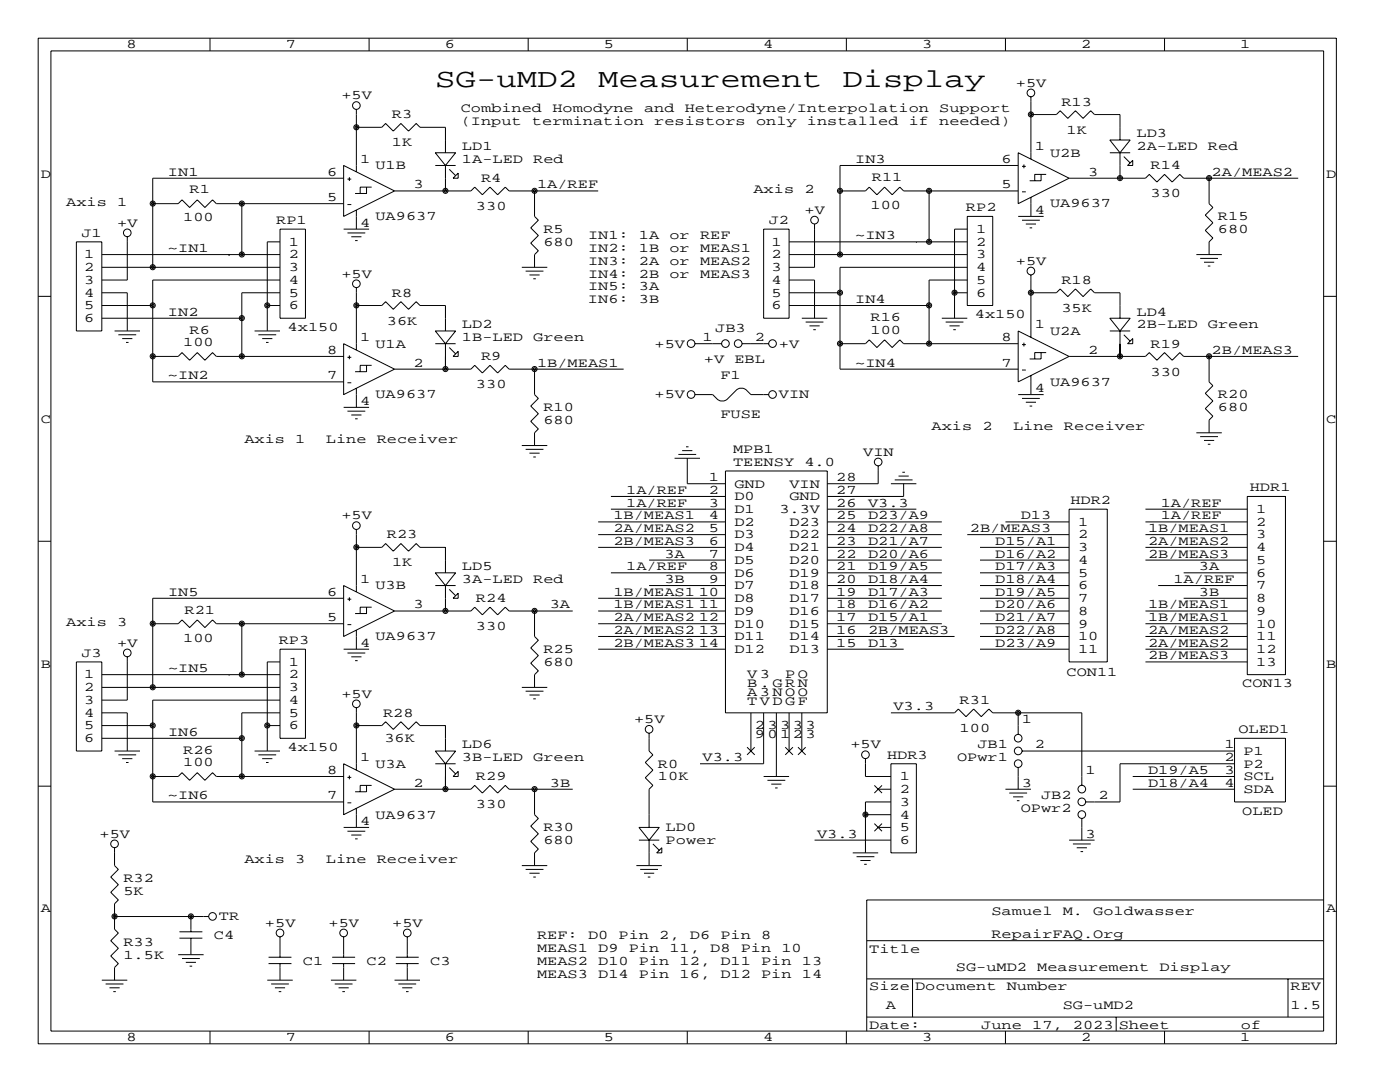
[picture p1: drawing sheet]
<svg xmlns="http://www.w3.org/2000/svg" width="279mm" height="216mm" viewBox="0 0 279 216" stroke-linecap="round" stroke-linejoin="round" font-family="sans-serif">
<g fill="none" stroke="#000" stroke-width=".2">
<path d="M7.6 7.6h259.1v200.7h-259.1zM10.2 10.2h254v195.5h-254zM41.9 7.6v2.6M73.7 7.6v2.6M105.4 7.6v2.6M137.2 7.6v2.6M168.9 7.6v2.6M200.7 7.6v2.6M205.7 19.3v12.4M232.4 7.6v2.6M68.6 35.6h-38.1v17.7M68.6 33l10.1 5.1-10.1 5.1z"/>
<path d="M69.3 35.7h.8M69.7 35.4v.7M71.1 25.4h5.1l.8-.8 1.5 1.6 1.5-1.6 1.5 1.6 1.6-1.6 .7 .8h5.1v5.1M71.1 21.8v12.5M73.2 37.3v1.3h-2.3M74.2 37.3h-2.3v1.3M78.7 38.1h15.3l.7-.8 1.6 1.6 1.5-1.6 1.5 1.6 1.5-1.6 .8 .8h17.8M86.9 33h4M86.9 30.5h4l-2 2.5zM88.9 33v5.1M89.7 33.8l1.2 1.3M91.4 34.5v1.1h-1z"/>
<path d="M106.7 38.1v5.1l.7 .7-1.5 1.6 1.5 1.5-1.5 1.5 1.5 1.5-.7 .8v2.5M167.6 38.1h5.1l.8-.8 1.5 1.6 1.5-1.6 1.6 1.6 1.5-1.6 .7 .8h22.9M185.4 38.1v10.2M203.2 30.5l10.2 5.1-10.2 5zM203.2 33h-35.6v17.8M204 33.2h.7M204 38.3h.7M204.3 32.8v.8M205.7 39.4v3.8M205.7 22.9h5.1l.8-.8 1.5 1.5 1.5-1.5 1.6 1.5 1.5-1.5 .7 .8h5.1v5M207.8 34.8v1.3h-2.3M208.8 34.8h-2.3v1.3"/>
<path d="M213.4 35.6h15.2l.8-.8 1.5 1.5 1.5-1.5 1.5 1.5 1.6-1.5 .7 .8h22.9M221.5 27.9h4.1l-2.1 2.6zM221.5 30.5h4.1M223.5 30.5v5.1M224.3 31.2l1.3 1.3M225 33l1.1-1v1zM241.3 35.6v5l.8 .8-1.6 1.5 1.6 1.5-1.6 1.6 1.6 1.5-.8 .8v2.5M7.6 59.1h2.6M15.2 48.3h5.1v17.7h-5.1zM20.3 50.8h35.6M20.3 53.3h35.6M20.3 58.4h5.1v7.6"/>
<path d="M25.4 47.2v8.7h-5.1M30.5 40.6h5.1l.7-.7 1.5 1.5 1.6-1.5 1.5 1.5 1.5-1.5 .8 .7h25.4M45.7 50.8h.1M48.3 40.6v10.2M55.9 45.7h5.1v17.8h-5.1zM55.9 48.3h-2.6v17.7M55.9 55.9h-25.4v20.3h38.1M55.9 58.4h-7.6v12.7M68.6 45.7h5.1M69.3 40.8h.8M69.3 46.5h3.6M70.1 47.2h2"/>
<path d="M70.9 48h.5M71.1 41.9v3.8M71.1 57.4v12.4M104.1 53.3h5.1M104.9 54.1h3.6M105.7 54.9h2M106.4 55.6h.5M152.4 45.7h5.1v17.8h-5.1zM157.5 50.8h35.5M157.5 55.9h5.1v7.6M157.5 48.3h35.5M157.5 58.4h10.1"/>
<path d="M162.6 44.7v8.6h-5.1M182.9 48.3h.1M190.5 58.4h2.5M193 43.2h5.1v17.8h-5.1zM193 45.7h-2.5v17.8M193 53.3h-25.4v20.4h35.6M193 55.9h-7.6v12.7M203.2 43.2h5.1M204 43.9h3.5M204.7 44.7h2.1M205.5 45.5h.5M205.7 54.9v12.4"/>
<path d="M205.7 58.4h5.1l.8-.7 1.5 1.5 1.5-1.5 1.6 1.5 1.5-1.5 .7 .7h5.1v5.1M238.8 50.8h5M239.5 51.6h3.6M240.3 52.3h2M241 53.1h.6M264.2 59.1h2.5M20.3 61h10.2M20.3 63.5h28M22.9 66h5M23.6 66.8h3.6M24.4 67.6h2M25.1 68.3h.6"/>
<path d="M30.5 71.1h5.1l.7-.7 1.5 1.5 1.6-1.5 1.5 1.5 1.5-1.5 .8 .7h25.4M50.8 66h5.1M51.6 66.8h3.5M52.3 67.6h2.1M53.1 68.3h.5M53.3 61h2.6M68.6 68.6l10.1 5.1-10.1 5zM69.3 71.3h.8M69.3 76.4h.8M69.7 70.9v.8M71.1 61h5.1l.8-.8 1.5 1.5 1.5-1.5 1.5 1.5 1.6-1.5 .7 .8h5.1v5M71.1 77.5v3.8"/>
<path d="M73.2 72.9v1.3h-2.3M74.2 72.9h-2.3v1.3M78.7 73.7h15.3l.7-.8 1.6 1.5 1.5-1.5 1.5 1.5 1.5-1.5 .8 .8h22.9M86.9 66h4l-2 2.6zM86.9 68.6h4M88.9 68.6v5.1M89.7 69.3l1.2 1.3M91.4 70.1v1h-1zM106.7 73.7v5l.7 .8-1.5 1.5 1.5 1.5-1.5 1.6 1.5 1.5-.7 .8v2.5M138.7 68.6h5.3M138.7 78.7h3.5l1.1 1.1 .5 .2h.7l.5-.2 2.1-2.1 .5-.2h.7l.5 .2 1.1 1h3.5M148.1 68.6h5.3"/>
<path d="M157.5 61h27.9M160 63.5h5.1M160.8 64.3h3.5M161.5 65h2.1M162.3 65.8h.5M167.6 68.6h5.1l.8-.8 1.5 1.5 1.5-1.5 1.6 1.5 1.5-1.5 .7 .8h22.9M188 63.5h5M188.7 64.3h3.6M189.5 65h2M190.2 65.8h.6M203.2 66l10.2 5.1-10.2 5.1zM203.2 78.7h5.1"/>
<path d="M204 79.5h3.5M204 68.8h.7M204 73.8h.7M204.3 68.4v.7M205.7 74.9v3.8M207.8 70.4v1.2h-2.3M208.8 70.4h-2.3v1.2M213.4 71.1h15.2l.8-.7 1.5 1.5 1.5-1.5 1.5 1.5 1.6-1.5 .7 .7h22.9M221.5 63.5h4.1l-2.1 2.5zM221.5 66h4.1M223.5 66v5.1M224.3 66.8l1.3 1.3"/>
<path d="M225 68.6l1.1-1v1zM241.3 71.1v5.1l.8 .8-1.6 1.5 1.6 1.5-1.6 1.5 1.6 1.6-.8 .7v2.6M68.6 81.3h5.1M69.3 82h3.6M70.1 82.8h2M70.9 83.6h.5M104.1 88.9h5.1M104.9 89.7h3.6M105.7 90.4h2M106.4 91.2h.5M121.9 99.1h22.9M134.6 91.4h5.1"/>
<path d="M135.4 90.7h3.5M136.1 89.9h2.1M136.9 89.2h.5M137.2 91.4v5.1h7.6M144.8 94h20.3v48.2h-20.3zM175.3 93v3.5h-10.2M177.8 96.5h5.1M178.6 95.8h3.5M179.3 95h2.1M180.1 94.2h.5M180.3 96.5v2.6h-15.2M204.7 80.3h2.1"/>
<path d="M205.5 81h.5M238.8 86.4h5M239.5 87.1h3.6M240.3 87.9h2M241 88.6h.6M248.9 99.1h7.6v35.5h-7.6zM7.6 108h2.6M68.6 116.8l10.1 5.1-10.1 5.1zM68.6 119.4h-38.1v17.8M69.3 119.6h.8M69.7 119.2v.7M71.1 109.2h5.1l.8-.7 1.5 1.5 1.5-1.5 1.5 1.5 1.6-1.5 .7 .7h5.1v5.1"/>
<path d="M71.1 105.7v12.4M86.9 114.3h4l-2 2.5zM86.9 116.8h4M88.9 116.8v5.1M89.7 117.6l1.2 1.3M91.4 118.4v1h-1zM119.4 119.4h25.4M119.4 104.1h25.4M119.4 106.7h25.4M119.4 109.2h25.4M121.9 101.6h22.9M121.9 114.3h22.9"/>
<path d="M129.5 116.8h15.3M129.5 111.8h15.3M165.1 101.6h17.8M165.1 119.4h22.9M165.1 114.3h22.9M165.1 116.8h22.9M165.1 104.1h22.9M165.1 106.7h22.9M165.1 109.2h22.9M165.1 111.8h22.9M193 106.7h20.4M195.6 119.4h17.8"/>
<path d="M195.6 114.3h17.8M195.6 116.8h17.8M195.6 109.2h17.8M195.6 111.8h17.8M200.7 104.1h12.7M213.4 101.6h7.6v30.5h-7.6zM228.6 101.6h20.3M228.6 104.1h20.3M228.6 106.7h20.3M228.6 109.2h20.3M228.6 111.8h20.3M231.1 116.8h17.8"/>
<path d="M236.2 119.4h12.7M236.2 114.3h12.7M264.2 108h2.5M15.2 132.1h5.1v17.8h-5.1zM20.3 134.6h35.6M20.3 137.2h35.6M25.4 131.1v8.6h-5.1M30.5 124.5h5.1l.7-.8 1.5 1.5 1.6-1.5 1.5 1.5 1.5-1.5 .8 .8h25.4M45.7 134.6h.1M48.3 124.5v10.1M55.9 129.5h5.1v17.8h-5.1zM55.9 132.1h-2.6v17.8"/>
<path d="M55.9 139.7h-25.4v20.3h38.1M68.6 129.5h5.1M69.3 130.3h3.6M69.3 124.6h.8M70.1 131.1h2M70.9 131.8h.5M71.1 125.7v3.8M73.2 121.2v1.2h-2.3M74.2 121.2h-2.3v1.2M78.7 121.9h15.3l.7-.7 1.6 1.5 1.5-1.5 1.5 1.5 1.5-1.5 .8 .7h12.7M104.1 137.2h5.1M104.9 137.9h3.6"/>
<path d="M105.7 138.7h2M106.4 139.4h.5M106.7 121.9v5.1l.7 .8-1.5 1.5 1.5 1.5-1.5 1.5 1.5 1.6-.7 .7v2.6M119.4 129.5h25.4M119.4 121.9h25.4M119.4 124.5h25.4M119.4 127h25.4M165.1 129.5h15.2M165.1 121.9h22.9M165.1 124.5h22.9M165.1 127h25.4M195.6 129.5h17.8"/>
<path d="M195.6 121.9h17.8M195.6 124.5h17.8M195.6 127h17.8M228.6 132.1h20.3M228.6 129.5h20.3M228.6 121.9h20.3M228.6 124.5h20.3M228.6 127h20.3M7.6 156.9h2.6M20.3 142.2h5.1v7.7M20.3 147.3h28M20.3 144.8h10.2"/>
<path d="M22.9 149.9h5M23.6 150.6h3.6M24.4 151.4h2M25.1 152.1h.6M30.5 154.9h5.1l.7-.7 1.5 1.5 1.6-1.5 1.5 1.5 1.5-1.5 .8 .7h25.4M50.8 149.9h5.1M51.6 150.6h3.5M52.3 151.4h2.1M53.1 152.1h.5M53.3 144.8h2.6M55.9 142.2h-7.6v12.7M68.6 152.4l10.1 5.1-10.1 5.1z"/>
<path d="M69.3 155.1h.8M69.7 154.7v.8M71.1 144.8h5.1l.8-.8 1.5 1.5 1.5-1.5 1.5 1.5 1.6-1.5 .7 .8h5.1v5.1M71.1 141.2v12.5M73.2 156.7v1.3h-2.3M74.2 156.7h-2.3v1.3M78.7 157.5h15.3l.7-.8 1.6 1.5 1.5-1.5 1.5 1.5 1.5-1.5 .8 .8h12.7M86.9 149.9h4l-2 2.5zM86.9 152.4h4M88.9 152.4v5.1M89.7 153.2l1.2 1.2M91.4 153.9v1h-1z"/>
<path d="M106.7 157.5v5.1l.7 .7-1.5 1.5 1.5 1.6-1.5 1.5 1.5 1.5-.7 .8v2.5M129.5 146.3v3.6l.8 .7-1.5 1.5 1.5 1.6-1.5 1.5 1.5 1.5-.8 .8v7.6M149.1 149.1l1.5 1.5M149.9 142.2v7.7M150.6 149.1l-1.5 1.5M152.4 142.2v10.2h-12.7M152.4 154.9h5.1M153.2 155.7h3.5M153.9 156.5h2.1M154.7 157.2h.5M154.9 142.2v12.7M156.7 149.1l1.5 1.5"/>
<path d="M157.5 142.2v7.7M158.2 149.1l-1.5 1.5M159.3 149.1l1.5 1.5M160 142.2v7.7M160.8 149.1l-1.5 1.5M172.7 151.4v3.5h5.1M174.5 156.7l1.5 1.5M175.3 157.5h2.5M176 156.7l-1.5 1.5M177.8 142.2h12.7l.8-.7 1.5 1.5 1.5-1.5 1.5 1.5 1.6-1.5 .7 .7h17.8v14.5M177.8 152.4h5.1v17.8h-5.1zM200.7 157.5h5"/>
<path d="M201.4 158.2h3.6M202.2 159h2M202.9 159.8h.6M203.2 142.2v4.4M203.2 153.2v4.3M204 149.9h42.4M226.1 154.9h20.3M226.1 157.5h20.3M246.4 152.4h-22.9v7.6h-6.8M246.4 147.3h10.1v12.7h-10.1zM264.2 156.9h2.5M22.9 169.2v3.5l.7 .8-1.5 1.5 1.5 1.5-1.5 1.6 1.5 1.5-.7 .7v5.1l.7 .8-1.5 1.5 1.5 1.5-1.5 1.6 1.5 1.5-.7 .7v2.6"/>
<path d="M68.6 165.1h5.1M69.3 160.2h.8M69.3 165.9h3.6M70.1 166.6h2M70.9 167.4h.5M71.1 161.3v3.8M104.1 172.7h5.1M104.9 173.5h3.6M105.7 174.2h2M106.4 175h.5M127 172.7h5.1M127.5 165.1h4.1l-2.1 2.5z"/>
<path d="M127.5 167.6h4.1M127.8 173.5h3.5M128.5 174.2h2.1M129.3 175h.5M129.5 167.6v5.1M130.3 168.4l1.3 1.3M132.1 169.2v1h-1zM162.6 167.6h15.2M170.2 170.2h5.1M170.9 170.9h3.6M171.7 171.7h2M172.5 172.5h.5"/>
<path d="M172.7 162.6h5.1M174.5 164.3l1.5 1.6M175.3 165.1h2.5M176 164.3l-1.5 1.6M177.8 160h-5.1v10.2M213.4 167.6h5M214.1 168.4h3.6M214.9 169.2h2M215.6 169.9h.6M215.9 163.3v4.3M264.2 179.6h-91.2v26.1M20.3 195.6h5.1"/>
<path d="M21.1 196.3h3.5M21.8 197.1h2.1M22.6 197.9h.5M22.9 182.9h18.8M35.6 190.5h5M35.8 187.2h4.6M35.8 185.9h4.6M36.3 191.3h3.6M37.1 192h2M37.8 192.8h.6M38.1 182.9v3M38.1 187.2v3.3"/>
<path d="M53.3 195.6h5.1M53.6 192.3h4.6M53.6 191h4.6M54.1 196.3h3.6M54.9 197.1h2M55.6 197.9h.5M55.9 186.9v4.1M55.9 192.3v3.3M66 195.6h5.1M66.3 192.3h4.6M66.3 191h4.6M66.8 196.3h3.6"/>
<path d="M67.6 197.1h2M68.3 197.9h.5M68.6 186.9v4.1M68.6 192.3v3.3M78.7 195.6h5.1M79 192.3h4.6M79 191h4.6M79.5 196.3h3.6M80.3 197.1h2M81 197.9h.5M81.3 186.9v4.1M81.3 192.3v3.3"/>
<path d="M173 195.3h91.2M173 187.7h91.2M182.1 195.3v7.6M257 195.3v7.6M41.9 205.7v2.6M73.7 205.7v2.6M105.4 205.7v2.6M137.2 205.7v2.6M168.9 205.7v2.6M173 202.9h91.2M200.7 205.7v2.6M222.8 202.9v2.8"/>
<path d="M232.4 205.7v2.6"/>
<circle cx="205.7" cy="18.5" r=".76"/>
<circle cx="71.1" cy="25.4" r=".51"/>
<circle cx="71.1" cy="21.1" r=".76"/>
<circle cx="71.1" cy="25.4" r=".25"/>
<circle cx="88.9" cy="38.1" r=".51"/>
<circle cx="88.9" cy="38.1" r=".25"/>
<circle cx="106.7" cy="38.1" r=".51"/>
<circle cx="106.7" cy="38.1" r=".25"/>
<circle cx="167.6" cy="38.1" r=".51"/>
<circle cx="167.6" cy="38.1" r=".25"/>
<circle cx="185.4" cy="38.1" r=".51"/>
<circle cx="185.4" cy="38.1" r=".25"/>
<circle cx="205.7" cy="22.8" r=".51"/>
<circle cx="205.7" cy="22.8" r=".25"/>
<circle cx="223.5" cy="35.5" r=".51"/>
<circle cx="223.5" cy="35.5" r=".25"/>
<circle cx="241.3" cy="35.5" r=".51"/>
<circle cx="241.3" cy="35.5" r=".25"/>
<circle cx="25.4" cy="46.5" r=".76"/>
<circle cx="30.5" cy="53.3" r=".51"/>
<circle cx="30.5" cy="40.6" r=".51"/>
<circle cx="30.5" cy="53.3" r=".25"/>
<circle cx="30.5" cy="40.6" r=".25"/>
<circle cx="48.3" cy="50.8" r=".51"/>
<circle cx="48.3" cy="40.6" r=".51"/>
<circle cx="48.3" cy="50.8" r=".25"/>
<circle cx="48.3" cy="40.6" r=".25"/>
<circle cx="71.1" cy="56.6" r=".76"/>
<circle cx="162.6" cy="43.9" r=".76"/>
<circle cx="167.6" cy="50.8" r=".51"/>
<circle cx="167.6" cy="58.4" r=".51"/>
<circle cx="167.6" cy="50.8" r=".25"/>
<circle cx="167.6" cy="58.4" r=".25"/>
<circle cx="185.4" cy="48.2" r=".51"/>
<circle cx="185.4" cy="48.2" r=".25"/>
<circle cx="190.5" cy="58.4" r=".51"/>
<circle cx="190.5" cy="58.4" r=".25"/>
<circle cx="205.7" cy="58.4" r=".51"/>
<circle cx="205.7" cy="54.1" r=".76"/>
<circle cx="205.7" cy="58.4" r=".25"/>
<circle cx="30.5" cy="71.1" r=".51"/>
<circle cx="30.5" cy="60.9" r=".51"/>
<circle cx="30.5" cy="60.9" r=".25"/>
<circle cx="30.5" cy="71.1" r=".25"/>
<circle cx="48.3" cy="63.5" r=".51"/>
<circle cx="48.3" cy="71.1" r=".51"/>
<circle cx="48.3" cy="63.5" r=".25"/>
<circle cx="48.3" cy="71.1" r=".25"/>
<circle cx="53.3" cy="60.9" r=".51"/>
<circle cx="53.3" cy="60.9" r=".25"/>
<circle cx="71.1" cy="60.9" r=".51"/>
<circle cx="71.1" cy="60.9" r=".25"/>
<circle cx="88.9" cy="73.6" r=".51"/>
<circle cx="88.9" cy="73.6" r=".25"/>
<circle cx="106.7" cy="73.6" r=".51"/>
<circle cx="106.7" cy="73.6" r=".25"/>
<circle cx="137.9" cy="78.7" r=".76"/>
<circle cx="137.9" cy="68.6" r=".76"/>
<circle cx="144.8" cy="68.6" r=".76"/>
<circle cx="147.3" cy="68.6" r=".76"/>
<circle cx="154.2" cy="78.7" r=".76"/>
<circle cx="154.2" cy="68.6" r=".76"/>
<circle cx="167.6" cy="68.6" r=".51"/>
<circle cx="167.6" cy="68.6" r=".25"/>
<circle cx="185.4" cy="68.6" r=".51"/>
<circle cx="185.4" cy="60.9" r=".51"/>
<circle cx="185.4" cy="68.6" r=".25"/>
<circle cx="185.4" cy="60.9" r=".25"/>
<circle cx="223.5" cy="71.1" r=".51"/>
<circle cx="223.5" cy="71.1" r=".25"/>
<circle cx="241.3" cy="71.1" r=".51"/>
<circle cx="241.3" cy="71.1" r=".25"/>
<circle cx="175.3" cy="92.2" r=".76"/>
<circle cx="71.1" cy="109.2" r=".51"/>
<circle cx="71.1" cy="104.9" r=".76"/>
<circle cx="71.1" cy="109.2" r=".25"/>
<circle cx="25.4" cy="130.3" r=".76"/>
<circle cx="30.5" cy="137.1" r=".51"/>
<circle cx="30.5" cy="124.4" r=".51"/>
<circle cx="30.5" cy="137.1" r=".25"/>
<circle cx="30.5" cy="124.4" r=".25"/>
<circle cx="48.3" cy="134.6" r=".51"/>
<circle cx="48.3" cy="124.4" r=".51"/>
<circle cx="48.3" cy="134.6" r=".25"/>
<circle cx="48.3" cy="124.4" r=".25"/>
<circle cx="88.9" cy="121.9" r=".51"/>
<circle cx="88.9" cy="121.9" r=".25"/>
<circle cx="106.7" cy="121.9" r=".51"/>
<circle cx="106.7" cy="121.9" r=".25"/>
<circle cx="30.5" cy="144.8" r=".51"/>
<circle cx="30.5" cy="154.9" r=".51"/>
<circle cx="30.5" cy="144.8" r=".25"/>
<circle cx="30.5" cy="154.9" r=".25"/>
<circle cx="48.3" cy="147.3" r=".51"/>
<circle cx="48.3" cy="154.9" r=".51"/>
<circle cx="48.3" cy="147.3" r=".25"/>
<circle cx="48.3" cy="154.9" r=".25"/>
<circle cx="53.3" cy="144.8" r=".51"/>
<circle cx="53.3" cy="144.8" r=".25"/>
<circle cx="71.1" cy="144.8" r=".51"/>
<circle cx="71.1" cy="140.4" r=".76"/>
<circle cx="71.1" cy="144.8" r=".25"/>
<circle cx="88.9" cy="157.5" r=".51"/>
<circle cx="88.9" cy="157.5" r=".25"/>
<circle cx="106.7" cy="157.5" r=".51"/>
<circle cx="106.7" cy="157.5" r=".25"/>
<circle cx="129.5" cy="145.5" r=".76"/>
<circle cx="172.7" cy="150.6" r=".76"/>
<circle cx="203.2" cy="142.2" r=".51"/>
<circle cx="203.2" cy="149.8" r=".76"/>
<circle cx="203.2" cy="147.3" r=".76"/>
<circle cx="203.2" cy="152.4" r=".76"/>
<circle cx="203.2" cy="142.2" r=".25"/>
<circle cx="215.9" cy="157.5" r=".76"/>
<circle cx="215.9" cy="160" r=".76"/>
<circle cx="22.9" cy="168.4" r=".76"/>
<circle cx="172.7" cy="162.5" r=".51"/>
<circle cx="172.7" cy="162.5" r=".25"/>
<circle cx="215.9" cy="162.5" r=".76"/>
<circle cx="22.9" cy="182.9" r=".51"/>
<circle cx="22.9" cy="182.9" r=".25"/>
<circle cx="38.1" cy="182.9" r=".51"/>
<circle cx="38.1" cy="182.9" r=".25"/>
<circle cx="42.4" cy="182.9" r=".76"/>
<circle cx="55.9" cy="186.2" r=".76"/>
<circle cx="68.6" cy="186.2" r=".76"/>
<circle cx="81.3" cy="186.2" r=".76"/>
</g>
<g font-size="5.3">
<text x="86.9" y="17.3">SG-uMD2</text>
<text x="119.4" y="17.3">Measurement</text>
<text x="168.1" y="17.3">Display</text>
</g>
<g font-size="2.6">
<text x="25.3" y="9.7">8</text>
<text x="57" y="9.7">7</text>
<text x="88.8" y="9.7">6</text>
<text x="120.5" y="9.7">5</text>
<text x="152.3" y="9.7">4</text>
<text x="184" y="9.7">3</text>
<text x="215.8" y="9.7">2</text>
<text x="247.5" y="9.7">1</text>
<text x="202.7" y="17.3">+5V</text>
<text x="68.1" y="19.8">+5V</text>
<text x="78.2" y="23.6">R3</text>
<text x="91.9" y="22.4">Combined</text>
<text x="110.2" y="22.4">Homodyne</text>
<text x="128.5" y="22.4">and</text>
<text x="136.7" y="22.4">Heterodyne/Interpolation</text>
<text x="187.5" y="22.4">Support</text>
<text x="211.8" y="21.1">R13</text>
<text x="78.2" y="29.2">1K</text>
<text x="91.9" y="24.9">(Input</text>
<text x="92.2" y="30">LD1</text>
<text x="106.2" y="24.9">termination</text>
<text x="130.6" y="24.9">resistors</text>
<text x="150.9" y="24.9">only</text>
<text x="161" y="24.9">installed</text>
<text x="181.4" y="24.9">if</text>
<text x="187.5" y="24.9">needed)</text>
<text x="206.5" y="30">1</text>
<text x="212.9" y="26.7">1K</text>
<text x="226.8" y="27.4">LD3</text>
<text x="226.8" y="30">2A-LED</text>
<text x="241" y="30">Red</text>
<text x="8.1" y="35.5">D</text>
<text x="33.5" y="35.1">IN1</text>
<text x="65.3" y="35.1">6</text>
<text x="71.9" y="32.5">1</text>
<text x="74.9" y="33.8">U1B</text>
<text x="92.2" y="32.5">1A-LED</text>
<text x="106.4" y="32.5">Red</text>
<text x="170.7" y="32.5">IN3</text>
<text x="199.9" y="32.5">6</text>
<text x="209.5" y="31.2">U2B</text>
<text x="217.2" y="35.1">3</text>
<text x="229.6" y="33.8">R14</text>
<text x="241.8" y="35.1">2A/MEAS2</text>
<text x="264.7" y="35.5">D</text>
<text x="13.2" y="41.1">Axis</text>
<text x="23.4" y="41.1">1</text>
<text x="37.8" y="38.6">R1</text>
<text x="65.3" y="40.1">5</text>
<text x="82.5" y="37.6">3</text>
<text x="95" y="41.9">330</text>
<text x="96" y="36.3">R4</text>
<text x="107.2" y="37.6">1A/REF</text>
<text x="150.4" y="38.6">Axis</text>
<text x="160.5" y="38.6">2</text>
<text x="173.7" y="41.7">100</text>
<text x="174" y="36.1">R11</text>
<text x="199.9" y="37.6">5</text>
<text x="209.5" y="41.4">UA9637</text>
<text x="229.6" y="39.4">330</text>
<text x="16.3" y="47.2">J1</text>
<text x="23.4" y="45.2">+V</text>
<text x="36.6" y="44.2">100</text>
<text x="55.1" y="44.7">RP1</text>
<text x="71.9" y="45.2">4</text>
<text x="74.9" y="43.9">UA9637</text>
<text x="108.5" y="46.5">R5</text>
<text x="117.3" y="47.8">IN1:</text>
<text x="127.5" y="47.8">1A</text>
<text x="133.6" y="47.8">or</text>
<text x="139.7" y="47.8">REF</text>
<text x="153.4" y="44.7">J2</text>
<text x="160.6" y="42.7">+V</text>
<text x="170.7" y="47.8">~IN3</text>
<text x="192.8" y="42.2">RP2</text>
<text x="194.8" y="46.5">1</text>
<text x="206.5" y="42.7">4</text>
<text x="243.1" y="43.9">R15</text>
<text x="243.1" y="46.5">680</text>
<text x="16.8" y="51.6">1</text>
<text x="33.5" y="50.3">~IN1</text>
<text x="57.7" y="49">1</text>
<text x="57.7" y="51.6">2</text>
<text x="108.5" y="49">680</text>
<text x="117.3" y="52.8">IN3:</text>
<text x="117.3" y="50.3">IN2:</text>
<text x="127.5" y="52.8">2A</text>
<text x="127.5" y="50.3">1B</text>
<text x="133.6" y="52.8">or</text>
<text x="133.6" y="50.3">or</text>
<text x="139.7" y="52.8">MEAS2</text>
<text x="139.7" y="50.3">MEAS1</text>
<text x="153.9" y="49">1</text>
<text x="153.9" y="51.6">2</text>
<text x="194.8" y="49">2</text>
<text x="194.8" y="51.6">3</text>
<text x="202.7" y="52.8">+5V</text>
<text x="16.8" y="54.1">2</text>
<text x="16.8" y="56.6">3</text>
<text x="16.8" y="59.2">4</text>
<text x="57.7" y="54.1">3</text>
<text x="57.7" y="56.6">4</text>
<text x="57.7" y="59.2">5</text>
<text x="68.1" y="55.4">+5V</text>
<text x="78.2" y="59.2">R8</text>
<text x="117.3" y="57.9">IN5:</text>
<text x="117.3" y="55.4">IN4:</text>
<text x="127.5" y="57.9">3A</text>
<text x="127.5" y="55.4">2B</text>
<text x="133.6" y="55.4">or</text>
<text x="139.7" y="55.4">MEAS3</text>
<text x="153.9" y="54.1">3</text>
<text x="153.9" y="56.6">4</text>
<text x="153.9" y="59.2">5</text>
<text x="194.8" y="54.1">4</text>
<text x="194.8" y="56.6">5</text>
<text x="194.8" y="59.2">6</text>
<text x="211.8" y="56.6">R18</text>
<text x="16.8" y="61.7">5</text>
<text x="16.8" y="64.3">6</text>
<text x="33.5" y="63">IN2</text>
<text x="57.7" y="61.7">6</text>
<text x="77.2" y="64.8">36K</text>
<text x="92.2" y="65.5">LD2</text>
<text x="117.3" y="60.5">IN6:</text>
<text x="127.5" y="60.5">3B</text>
<text x="153.9" y="61.7">6</text>
<text x="170.7" y="60.5">IN4</text>
<text x="173.7" y="64">R16</text>
<text x="194.6" y="63.5">4x150</text>
<text x="206.5" y="65.5">1</text>
<text x="211.8" y="62.2">35K</text>
<text x="226.8" y="63">LD4</text>
<text x="226.8" y="65.5">2B-LED</text>
<text x="241" y="65.5">Green</text>
<text x="36.6" y="69.1">100</text>
<text x="37.8" y="66.5">R6</text>
<text x="57.4" y="66">4x150</text>
<text x="65.3" y="70.6">8</text>
<text x="71.9" y="68.1">1</text>
<text x="74.9" y="69.3">U1A</text>
<text x="92.2" y="68.1">1B-LED</text>
<text x="96" y="71.9">R9</text>
<text x="106.4" y="68.1">Green</text>
<text x="130.6" y="69.3">+5V</text>
<text x="140.2" y="68.1">1</text>
<text x="142.7" y="66.3">JB3</text>
<text x="150.6" y="68.1">2</text>
<text x="155.4" y="69.3">+V</text>
<text x="173.7" y="66.5">100</text>
<text x="199.9" y="68.1">8</text>
<text x="209.5" y="66.8">U2A</text>
<text x="217.2" y="70.6">2</text>
<text x="229.6" y="69.3">R19</text>
<text x="241.8" y="70.6">2B/MEAS3</text>
<text x="33.5" y="75.7">~IN2</text>
<text x="65.3" y="75.7">7</text>
<text x="82.5" y="73.2">2</text>
<text x="95" y="77.5">330</text>
<text x="107.2" y="73.2">1B/MEAS1</text>
<text x="140.5" y="72.4">+V</text>
<text x="143.8" y="75.7">F1</text>
<text x="146.6" y="72.4">EBL</text>
<text x="170.7" y="73.2">~IN4</text>
<text x="199.9" y="73.2">7</text>
<text x="209.5" y="77">UA9637</text>
<text x="229.6" y="74.9">330</text>
<text x="71.9" y="80.8">4</text>
<text x="74.9" y="79.5">UA9637</text>
<text x="108.5" y="82">R10</text>
<text x="130.6" y="79.5">+5V</text>
<text x="143.8" y="83.3">FUSE</text>
<text x="155.4" y="79.5">VIN</text>
<text x="206.5" y="78.2">4</text>
<text x="243.1" y="79.5">R20</text>
<text x="243.1" y="82">680</text>
<text x="8.1" y="84.3">C</text>
<text x="48.8" y="88.4">Axis</text>
<text x="58.9" y="88.4">1</text>
<text x="65" y="88.4">Line</text>
<text x="75.2" y="88.4">Receiver</text>
<text x="108.5" y="84.6">680</text>
<text x="185.9" y="85.9">Axis</text>
<text x="196.1" y="85.9">2</text>
<text x="202.2" y="85.9">Line</text>
<text x="212.3" y="85.9">Receiver</text>
<text x="264.7" y="84.3">C</text>
<text x="146.3" y="90.4">MPB1</text>
<text x="146.3" y="93">TEENSY</text>
<text x="160.5" y="93">4.0</text>
<text x="172.3" y="90.9">VIN</text>
<text x="125" y="101.1">1A/REF</text>
<text x="125" y="98.6">1A/REF</text>
<text x="141.5" y="98.6">2</text>
<text x="141.5" y="96">1</text>
<text x="141.5" y="101.1">3</text>
<text x="146.6" y="99.8">D0</text>
<text x="146.6" y="97.3">GND</text>
<text x="157.6" y="99.8">GND</text>
<text x="157.6" y="97.3">VIN</text>
<text x="166.9" y="101.1">26</text>
<text x="166.9" y="98.6">27</text>
<text x="166.9" y="96">28</text>
<text x="173.2" y="101.1">V3.3</text>
<text x="213.6" y="100.6">HDR2</text>
<text x="231.6" y="101.1">1A/REF</text>
<text x="249.4" y="98">HDR1</text>
<text x="68.1" y="103.6">+5V</text>
<text x="77.2" y="107.4">R23</text>
<text x="122.4" y="103.6">1B/MEAS1</text>
<text x="122.4" y="106.2">2A/MEAS2</text>
<text x="141.5" y="103.6">4</text>
<text x="141.5" y="106.2">5</text>
<text x="146.6" y="102.4">D1</text>
<text x="146.6" y="104.9">D2</text>
<text x="146.6" y="107.4">D3</text>
<text x="155.5" y="102.4">3.3V</text>
<text x="157.6" y="107.4">D22</text>
<text x="157.6" y="104.9">D23</text>
<text x="166.9" y="106.2">24</text>
<text x="166.9" y="103.6">25</text>
<text x="173.2" y="106.2">D22/A8</text>
<text x="173.2" y="103.6">D23/A9</text>
<text x="193.5" y="106.2">2B/MEAS3</text>
<text x="203.7" y="103.6">D13</text>
<text x="215.1" y="104.9">1</text>
<text x="215.1" y="107.4">2</text>
<text x="229.1" y="106.2">1B/MEAS1</text>
<text x="231.6" y="103.6">1A/REF</text>
<text x="250.7" y="102.4">1</text>
<text x="250.7" y="104.9">2</text>
<text x="250.7" y="107.4">3</text>
<text x="78.2" y="113">1K</text>
<text x="92.2" y="113.8">LD5</text>
<text x="122.4" y="108.7">2B/MEAS3</text>
<text x="125" y="113.8">1A/REF</text>
<text x="132.6" y="111.3">3A</text>
<text x="141.5" y="108.7">6</text>
<text x="141.5" y="111.3">7</text>
<text x="141.5" y="113.8">8</text>
<text x="146.6" y="110">D4</text>
<text x="146.6" y="112.5">D5</text>
<text x="157.6" y="112.5">D20</text>
<text x="157.6" y="110">D21</text>
<text x="166.9" y="113.8">21</text>
<text x="166.9" y="111.3">22</text>
<text x="166.9" y="108.7">23</text>
<text x="173.2" y="113.8">D19/A5</text>
<text x="173.2" y="111.3">D20/A6</text>
<text x="173.2" y="108.7">D21/A7</text>
<text x="198.6" y="108.7">D15/A1</text>
<text x="198.6" y="111.3">D16/A2</text>
<text x="198.6" y="113.8">D17/A3</text>
<text x="215.1" y="110">3</text>
<text x="215.1" y="112.5">4</text>
<text x="229.1" y="111.3">2B/MEAS3</text>
<text x="229.1" y="108.7">2A/MEAS2</text>
<text x="239.3" y="113.8">3A</text>
<text x="250.7" y="110">4</text>
<text x="250.7" y="112.5">5</text>
<text x="33.5" y="118.9">IN5</text>
<text x="65.3" y="118.9">6</text>
<text x="71.9" y="116.3">1</text>
<text x="74.9" y="117.6">U3B</text>
<text x="92.2" y="116.3">3A-LED</text>
<text x="106.4" y="116.3">Red</text>
<text x="122.4" y="118.9">1B/MEAS1</text>
<text x="132.6" y="116.3">3B</text>
<text x="139.4" y="118.9">10</text>
<text x="141.5" y="116.3">9</text>
<text x="146.6" y="115.1">D6</text>
<text x="146.6" y="117.6">D7</text>
<text x="157.6" y="117.6">D18</text>
<text x="157.6" y="115.1">D19</text>
<text x="166.9" y="118.9">19</text>
<text x="166.9" y="116.3">20</text>
<text x="173.2" y="118.9">D17/A3</text>
<text x="173.2" y="116.3">D18/A4</text>
<text x="198.6" y="116.3">D18/A4</text>
<text x="198.6" y="118.9">D19/A5</text>
<text x="215.1" y="115.1">5</text>
<text x="215.1" y="117.6">6</text>
<text x="234.2" y="116.3">1A/REF</text>
<text x="239.3" y="118.9">3B</text>
<text x="250.7" y="115.1">6</text>
<text x="250.7" y="117.6">7</text>
<text x="13.2" y="125">Axis</text>
<text x="23.4" y="125">3</text>
<text x="36.8" y="122.4">R21</text>
<text x="65.3" y="124">5</text>
<text x="82.5" y="121.4">3</text>
<text x="95" y="120.1">R24</text>
<text x="95" y="125.7">330</text>
<text x="109.7" y="121.4">3A</text>
<text x="122.4" y="121.4">1B/MEAS1</text>
<text x="122.4" y="124">2A/MEAS2</text>
<text x="139.4" y="121.4">11</text>
<text x="139.4" y="124">12</text>
<text x="146.6" y="120.1">D8</text>
<text x="146.6" y="122.7">D9</text>
<text x="146.6" y="125.2">D10</text>
<text x="157.6" y="125.2">D15</text>
<text x="157.6" y="122.7">D16</text>
<text x="157.6" y="120.1">D17</text>
<text x="166.9" y="124">17</text>
<text x="166.9" y="121.4">18</text>
<text x="173.2" y="124">D15/A1</text>
<text x="173.2" y="121.4">D16/A2</text>
<text x="198.6" y="121.4">D20/A6</text>
<text x="198.6" y="124">D21/A7</text>
<text x="215.1" y="120.1">7</text>
<text x="215.1" y="122.7">8</text>
<text x="215.1" y="125.2">9</text>
<text x="229.1" y="124">1B/MEAS1</text>
<text x="229.1" y="121.4">1B/MEAS1</text>
<text x="250.7" y="120.1">8</text>
<text x="250.7" y="122.7">9</text>
<text x="250.7" y="125.2">10</text>
<text x="16.3" y="131.1">J3</text>
<text x="23.4" y="129">+V</text>
<text x="36.6" y="128">100</text>
<text x="55.6" y="128.5">RP3</text>
<text x="71.9" y="129">4</text>
<text x="74.9" y="127.8">UA9637</text>
<text x="108.5" y="130.3">R25</text>
<text x="122.4" y="129">2B/MEAS3</text>
<text x="122.4" y="126.5">2A/MEAS2</text>
<text x="139.4" y="126.5">13</text>
<text x="139.4" y="129">14</text>
<text x="146.6" y="127.8">D11</text>
<text x="146.6" y="130.3">D12</text>
<text x="157.6" y="127.8">D14</text>
<text x="157.6" y="130.3">D13</text>
<text x="166.9" y="126.5">16</text>
<text x="166.9" y="129">15</text>
<text x="173.2" y="129">D13</text>
<text x="173.2" y="126.5">2B/MEAS3</text>
<text x="198.6" y="126.5">D22/A8</text>
<text x="198.6" y="129">D23/A9</text>
<text x="215.1" y="127.8">10</text>
<text x="215.1" y="130.3">11</text>
<text x="229.1" y="126.5">2A/MEAS2</text>
<text x="229.1" y="129">2A/MEAS2</text>
<text x="229.1" y="131.6">2B/MEAS3</text>
<text x="250.7" y="127.8">11</text>
<text x="250.7" y="130.3">12</text>
<text x="8.1" y="133.2">B</text>
<text x="16.8" y="135.4">1</text>
<text x="16.8" y="137.9">2</text>
<text x="33.5" y="134.1">~IN5</text>
<text x="57.7" y="132.8">1</text>
<text x="57.7" y="135.4">2</text>
<text x="57.7" y="137.9">3</text>
<text x="108.5" y="132.8">680</text>
<text x="149.1" y="135.4">V 3</text>
<text x="149.1" y="137.2">B . G R N</text>
<text x="156.7" y="135.4">P O</text>
<text x="212.9" y="134.9">CON11</text>
<text x="247.9" y="137.2">CON13</text>
<text x="250.7" y="132.8">13</text>
<text x="264.7" y="133.2">B</text>
<text x="16.8" y="140.5">3</text>
<text x="16.8" y="143">4</text>
<text x="57.7" y="140.5">4</text>
<text x="57.7" y="143">5</text>
<text x="68.1" y="139.2">+5V</text>
<text x="76.5" y="143">R28</text>
<text x="149.1" y="138.9">A 3 N O O</text>
<text x="149.1" y="140.7">T V D G F</text>
<text x="178.3" y="141.7">V3.3</text>
<text x="191.5" y="140.5">R31</text>
<text x="16.8" y="145.5">5</text>
<text x="16.8" y="148.1">6</text>
<text x="33.5" y="146.8">IN6</text>
<text x="57.4" y="149.9">4x150</text>
<text x="57.7" y="145.5">6</text>
<text x="76.7" y="148.1">36K</text>
<text x="92.2" y="149.4">LD6</text>
<text x="126.5" y="144.3">+5V</text>
<text x="150.6" y="145.5">2</text>
<text x="150.6" y="147.3">9</text>
<text x="153.2" y="145.5">3</text>
<text x="153.2" y="147.3">0</text>
<text x="155.7" y="145.5">3</text>
<text x="155.7" y="147.3">1</text>
<text x="158.2" y="145.5">3</text>
<text x="158.2" y="147.3">2</text>
<text x="160.8" y="145.5">3</text>
<text x="160.8" y="147.3">3</text>
<text x="169.7" y="149.4">+5V</text>
<text x="191.5" y="146">100</text>
<text x="195.1" y="149.4">JB1</text>
<text x="204" y="144.3">1</text>
<text x="206.5" y="149.4">2</text>
<text x="244.3" y="149.4">1</text>
<text x="247.1" y="146.3">OLED1</text>
<text x="36.6" y="150.4">R26</text>
<text x="36.6" y="152.9">100</text>
<text x="65.3" y="154.4">8</text>
<text x="71.9" y="151.9">1</text>
<text x="74.9" y="153.2">U3A</text>
<text x="92.2" y="151.9">3B-LED</text>
<text x="95" y="155.7">R29</text>
<text x="106.4" y="151.9">Green</text>
<text x="131.3" y="153.2">R0</text>
<text x="131.3" y="155.7">10K</text>
<text x="140.2" y="151.9">V3.3</text>
<text x="177" y="151.4">HDR3</text>
<text x="179.6" y="155.7">1</text>
<text x="191" y="151.9">OPwr1</text>
<text x="216.7" y="154.4">1</text>
<text x="229.1" y="154.4">D19/A5</text>
<text x="244.3" y="151.9">2</text>
<text x="244.3" y="154.4">3</text>
<text x="248.2" y="150.6">P1</text>
<text x="248.2" y="153.2">P2</text>
<text x="248.2" y="155.7">SCL</text>
<text x="33.5" y="159.5">~IN6</text>
<text x="65.3" y="159.5">7</text>
<text x="82.5" y="157">2</text>
<text x="95" y="161.3">330</text>
<text x="109.7" y="157">3B</text>
<text x="179.6" y="158.2">2</text>
<text x="179.6" y="160.8">3</text>
<text x="204" y="157">3</text>
<text x="207.8" y="159.5">JB2</text>
<text x="219.2" y="159.5">2</text>
<text x="229.1" y="157">D18/A4</text>
<text x="244.3" y="157">4</text>
<text x="248.2" y="158.2">SDA</text>
<text x="19.9" y="167.1">+5V</text>
<text x="71.9" y="164.6">4</text>
<text x="74.9" y="163.3">UA9637</text>
<text x="108.5" y="165.9">R30</text>
<text x="132.8" y="165.9">LD0</text>
<text x="163.1" y="167.1">V3.3</text>
<text x="179.6" y="163.3">4</text>
<text x="179.6" y="165.9">5</text>
<text x="203.7" y="162.1">OPwr2</text>
<text x="216.7" y="167.1">3</text>
<text x="247.9" y="162.6">OLED</text>
<text x="48.8" y="172.2">Axis</text>
<text x="58.9" y="172.2">3</text>
<text x="65" y="172.2">Line</text>
<text x="75.2" y="172.2">Receiver</text>
<text x="108.5" y="168.4">680</text>
<text x="132.8" y="168.4">Power</text>
<text x="179.6" y="168.4">6</text>
<text x="24.6" y="176">R32</text>
<text x="24.6" y="178.6">5K</text>
<text x="8.1" y="182.1">A</text>
<text x="43.7" y="183.6">TR</text>
<text x="52.9" y="184.9">+5V</text>
<text x="65.6" y="184.9">+5V</text>
<text x="78.3" y="184.9">+5V</text>
<text x="197.9" y="182.6">Samuel</text>
<text x="212.1" y="182.6">M.</text>
<text x="218.2" y="182.6">Goldwasser</text>
<text x="264.7" y="182.1">A</text>
<text x="24.6" y="188.7">R33</text>
<text x="24.6" y="191.3">1.5K</text>
<text x="42.7" y="187.5">C4</text>
<text x="107.2" y="187.5">REF:</text>
<text x="107.2" y="190">MEAS1</text>
<text x="117.3" y="187.5">D0</text>
<text x="119.4" y="190">D9</text>
<text x="123.4" y="187.5">Pin</text>
<text x="125.5" y="190">Pin</text>
<text x="131.6" y="187.5">2,</text>
<text x="133.6" y="190">11,</text>
<text x="137.7" y="187.5">D6</text>
<text x="141.7" y="190">D8</text>
<text x="143.8" y="187.5">Pin</text>
<text x="147.8" y="190">Pin</text>
<text x="151.9" y="187.5">8</text>
<text x="156" y="190">10</text>
<text x="173.5" y="190.2">Title</text>
<text x="197.9" y="187.2">RepairFAQ.Org</text>
<text x="60.5" y="192.5">C1</text>
<text x="73.2" y="192.5">C2</text>
<text x="85.9" y="192.5">C3</text>
<text x="107.2" y="192.5">MEAS2</text>
<text x="107.2" y="195.1">MEAS3</text>
<text x="119.4" y="192.5">D10</text>
<text x="119.4" y="195.1">D14</text>
<text x="127.5" y="192.5">Pin</text>
<text x="127.5" y="195.1">Pin</text>
<text x="135.6" y="192.5">12,</text>
<text x="135.6" y="195.1">16,</text>
<text x="143.8" y="192.5">D11</text>
<text x="143.8" y="195.1">D12</text>
<text x="151.9" y="192.5">Pin</text>
<text x="151.9" y="195.1">Pin</text>
<text x="160" y="192.5">13</text>
<text x="160" y="195.1">14</text>
<text x="173.5" y="197.6">Size Document</text>
<text x="190.8" y="193.8">SG-uMD2</text>
<text x="200.9" y="197.6">Number</text>
<text x="207" y="193.8">Measurement</text>
<text x="231.4" y="193.8">Display</text>
<text x="257.6" y="197.6">REV</text>
<text x="176.8" y="201.4">A</text>
<text x="212.1" y="201.4">SG-uMD2</text>
<text x="257.6" y="201.4">1.5</text>
<text x="25.3" y="207.8">8</text>
<text x="57" y="207.8">7</text>
<text x="88.8" y="207.8">6</text>
<text x="120.5" y="207.8">5</text>
<text x="152.3" y="207.8">4</text>
<text x="173.5" y="205.2">Date:</text>
<text x="184" y="207.8">3</text>
<text x="195.8" y="205.2">June</text>
<text x="206" y="205.2">17,</text>
<text x="214.1" y="205.2">2023 Sheet</text>
<text x="215.8" y="207.8">2</text>
<text x="247.5" y="207.8">1</text>
<text x="247.7" y="205.2">of</text>
</g>
</svg>
